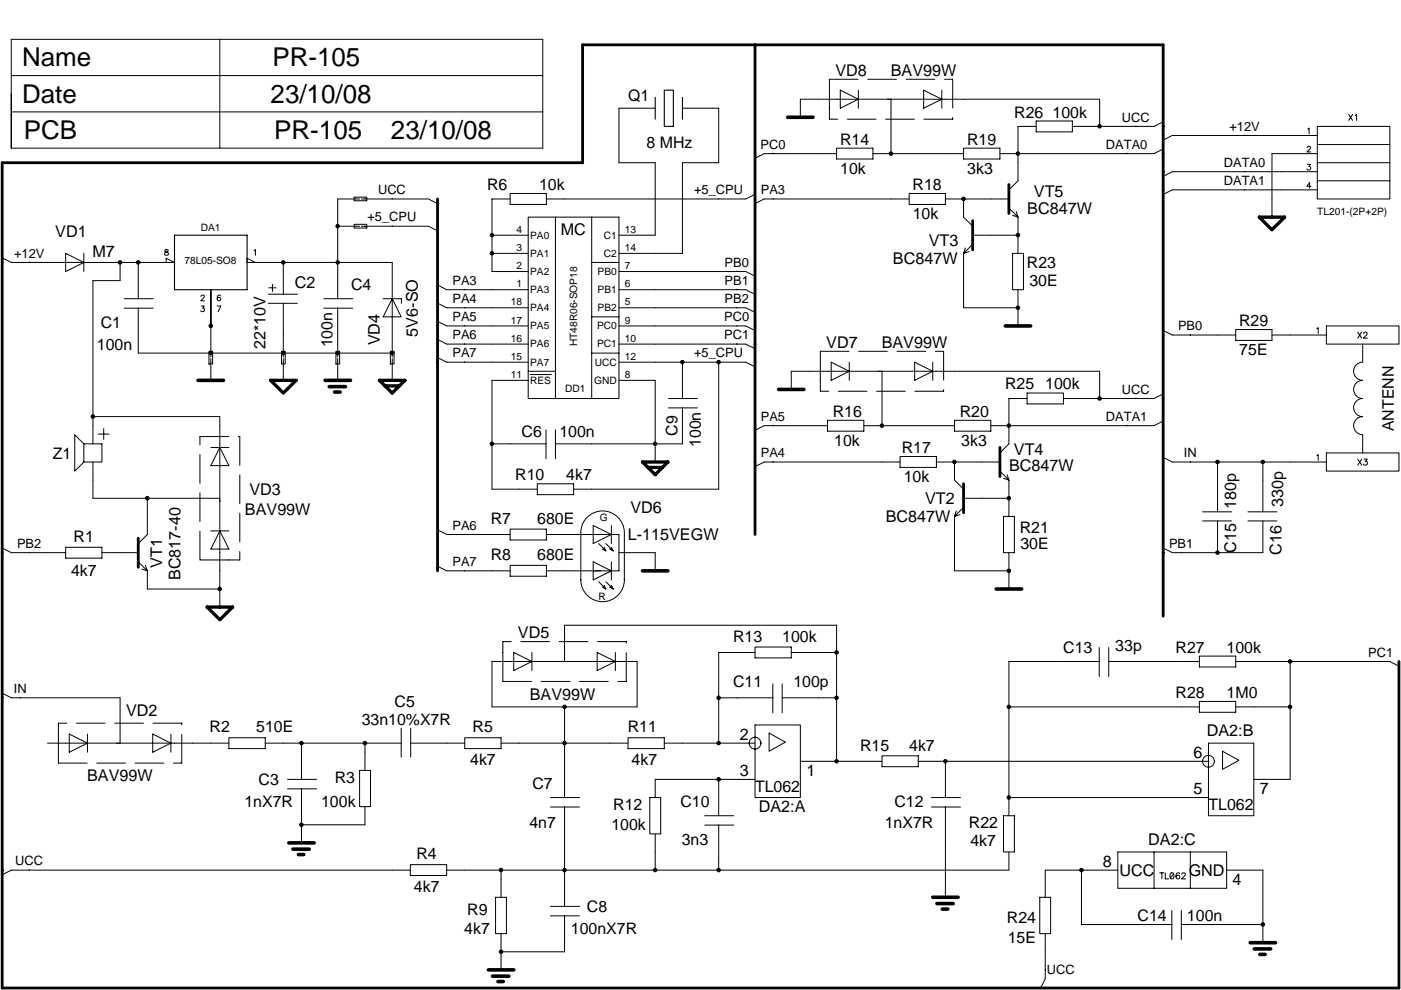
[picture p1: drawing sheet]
<svg xmlns="http://www.w3.org/2000/svg" width="297mm" height="210mm" viewBox="0 0 297 210" stroke-linecap="round" stroke-linejoin="round" font-family="sans-serif">
<g fill="none" stroke="#000" stroke-width=".21">
<path d="M2.4 8.3h112.7v23.1h-112.7zM2.4 16h112.7M46.6 8.3v23.1M178.2 19.1l3.8 1.9-3.8 1.9zM182 19.1v3.8M195.8 19.1l3.9 1.9-3.9 1.9zM199.7 19.1v3.8M2.4 23.7h112.7M138.9 22.9h-7.7v11.6h7.7v15.4h-7.7M144.7 22.9h7.7v11.6h-7.7v19.2h-13.5M163.9 32.5v.1M169.7 24.9v-3.9h63.4v5.8"/>
<path d="M177.4 31.4h7.7v2.3h-7.7zM177.4 32.6h-15.4l-1.9 .9M185.1 32.6h19.2M188.9 21v11.6M204.3 31.4h7.7v2.3h-7.7zM219.7 25.7h7.7v2.3h-7.7zM219.7 26.8h-3.9v11.5l-1.9 2M238.9 32.5v.1M240.8 26.7v.1M246.6 31.6l-1.9 1h-32.7M246.6 25.8l-1.9 1h-17.3M263.9 28.6v.1"/>
<path d="M263.9 36.3v.1M277.1 31.3l.3-.3 .4 .1v.4l-.7 .7h.8M277.2 34.8h.6l-.3 .5a.4 .4 0 0 1 .3 .6 .4 .4 0 0 1-.7-.1M277.3 27.4l.3-.2v1.2M278 39.5h-.9l.6-.8v1.2M279.3 26.8h15.4v15.4h-15.4zM279.3 36.4h-30.7l-2 1M279.3 28.7h-30.7l-2 1M279.3 32.6h-9.6v13.4M279.3 34.5h15.4M279.3 30.6h15.4M279.3 38.3h15.4"/>
<path d="M285.9 24.3l.9 1.2M286.8 24.3l-.9 1.2M287.3 24.5l.3-.2v1.2M.5 54.7l1.9 .9h26.9M6.2 55.5v.1M13.9 53.7l3.9 1.9-3.9 2zM17.8 53.7v3.9M25.5 55.6v3.9h-5.8v34.6M29.3 55.6h7.7l-1.8-.8v.8M29.3 55.6v7.7M35 53v.3a.51 .51 0 0 1 .6 .2 .51 .51 0 0 1 0 .6l-.7-.1v-.4l.7-.4v-.2zM53.9 53.1l.3-.2v1.2"/>
<path d="M54.1 55.6l-1.7-.8v.8h7.7M60.1 55.6v6.8M60.1 55.6h23.1v20M71.6 48h4.6M75.1 47.6h2.7v.7h-2.7zM75.1 41.8h2.7v.8h-2.7zM76.2 42.2h-4.6v21.1M76.6 48h6.6M76.6 42.2h6.6M83.2 48h7.6l2 .9M83.2 42.2h7.6l2 1M83.2 42.1v.1"/>
<path d="M83.2 47.9v.1M104.3 53.7h7.7M104.3 49.9h7.7M108.2 41h7.6v2.3h-7.6zM108.2 42.2h-3.9v15.4h7.7M112 46h19.2v38.5h-19.2zM117.8 46v38.5M125.5 55.6h5.7M125.5 46v38.5M131.2 57.6h26.9l2 .9M152.4 42.1v.1M156.2 57.5v.1"/>
<path d="M160.1 41.2l-2 1h-42.3M163.9 42.1v.1M192.8 41h7.6v2.3h-7.6zM192.8 42.2h-30.8l-1.9 1M200.4 42.2h13.5M204.3 53.7v11.6h11.5M204.3 42.2v3.8l1.9 2M204.7 52.6l-.4 1.1M205.5 53.3l-1.2 .4M206.2 49.9h9.6M206.2 51.8l-1.9 1.9M213.9 44.1l1.9 1.9"/>
<path d="M214.7 53.7h2.3v7.7h-2.3zM214.7 45.7l1.1 .3M215.5 44.9l.3 1.1M215.8 46v7.7M263.9 40.2v.1M279.3 40.3h-30.7l-2 .9M26.3 65.3h6.2M26.3 63.3h6.2M29.3 65.3v9.6h53.9M42.6 62.9l.2-.3 .5 .1v.3l-.7 .8h.8M42.7 64.9h.6l-.3 .4a.4 .4 0 0 1 .3 .7 .4 .4 0 0 1-.7-.1M44.3 74.5h.8v2.7h-.8z"/>
<path d="M44.7 61.4v14.2M44.7 76v4.6M46 64.9h.8l-.6 1.2M46.8 62.7l-.1-.1a.59 .59 0 0 0-.7 .5 .59 .59 0 0 0 .4 .7 .38 .38 0 0 0 .4-.4 .38 .38 0 0 0-.3-.4 .38 .38 0 0 0-.4 .4M56.9 64.3h6.2M56.9 62.4h6.2M57 61h1.5M57.8 60.3v1.5M59.7 74.5h.8v2.7h-.8zM60.1 64.3v11.3M60.1 76v4.6M68.6 65.3h6.2"/>
<path d="M68.6 63.3h6.2M71.2 74.5h.8v2.7h-.8zM71.6 65.3v10.3M71.6 76v4.6M81.2 63.3h3.9M82.8 74.5h.7v2.7h-.7zM83.2 63.3l1.9 3.9h-3.9zM83.2 76v4.6M85.1 63.4v.9M92.8 75.8l1.9 1h17.3M92.8 72l1.9 1h17.3M92.8 64.3l1.9 1h17.3"/>
<path d="M92.8 60.4l1.9 1h17.3M92.8 68.1l1.9 1h17.3M98.5 61.3v.1M98.5 65.2v.1M98.5 69v.1M98.5 72.9v.1M98.5 76.7v.1M112 78.7h5.8M112.4 79.4h4.5M125.5 74.9h5.7M125.5 67.2h5.7M131.2 76.8h26.9l2 1"/>
<path d="M131.2 73h26.9l2 .9M131.2 69.1h26.9l2 1M131.2 65.3h26.9l2 .9M131.2 61.4h26.9l2 1M144.7 76.8v7.7M152.4 76.7v27h-30.8M156.2 61.3v.1M156.2 65.2v.1M156.2 69v.1M156.2 72.9v.1M176.2 76.8l3.9 1.9-3.9 1.9zM180.1 76.8v3.8"/>
<path d="M187 78.7v11.6M193.9 76.8l3.9 1.9-3.9 1.9zM197.8 76.8v3.8M215.8 61.4v7.7M246.6 70.1l2 .9h13.4M252.4 70.9v.1M262 69.9h7.7v2.3h-7.7zM269.7 71h11.5M279.2 69.7l.3-.2v1.2M281.2 69.1h15.4v3.9h-15.4zM287.9 70.4l.8 1.3M288.7 70.4l-.8 1.3"/>
<path d="M288.9 76.8a1.93 1.93 0 0 0-1.9 1.9 1.93 1.93 0 0 0 1.9 1.9 1.93 1.93 0 0 0-1.9 2 1.93 1.93 0 0 0 1.9 1.9 1.93 1.93 0 0 0-1.9 1.9 1.93 1.93 0 0 0 1.9 1.9M288.9 73v3.8M289.1 70.7l.2-.2 .3-.1 .3 .4-.8 .9h.8M17.8 94.1h3.8v3.9h-3.8zM17.8 94.1l-1.9-1.9v7.7l1.9-1.9M19.7 98v7.6h26.9M19.7 88.3h26.9v40.4M20.8 92h2.3M22 90.9v2.3M44.7 94.9h3.8M46.6 94.9l1.9 3.8h-3.8zM104.3 94.1h11.5"/>
<path d="M112 80.6h-7.7v23.1h9.6M115.8 91.1v6.2M117.8 91.1v6.2M131.2 80.6h7.7v17.4M141.7 84.5h6.2M141.7 86.5h6.2M144.7 86.4v7.7h-26.9M163.9 90.2v.1M163.9 97.9v.1M167.8 82.6v-3.9h65.3v5.8M175.4 89.1h7.8v2.3h-7.8zM175.4 90.3h-13.4l-1.9 .9"/>
<path d="M183.2 90.3h19.2M190.8 96.8h7.7v2.3h-7.7zM190.8 98h-28.8l-1.9 .9M198.5 98h13.5M202.4 89.1h7.7v2.3h-7.7zM202.4 98v3.8l1.9 1.9M212 99.9l1.9 1.9M217.8 83.3h7.7v2.3h-7.7zM217.8 84.5h-3.9v9.6l-1.9 1.9M238.9 90.2v.1M240.8 84.4v.1M246.6 97l2 1h32.6"/>
<path d="M246.6 89.3l-1.9 1h-34.6M246.6 83.5l-1.9 1h-19.2M252.4 97.9v.1M258.1 98v10.5M267.8 98v10.5M279.2 96.6l.3-.2v1.2M281.2 96h15.4v3.9h-15.4zM287.9 97.3l.8 1.3M288.7 97.3l-.8 1.3M288.9 88.3a1.93 1.93 0 0 0-1.9 2 1.93 1.93 0 0 0 1.9 1.9M288.9 92.2v3.8M289.2 97.3h.7l-.4 .5a.43 .43 0 0 1 .4 .4 .43 .43 0 0 1-.3 .5 .43 .43 0 0 1-.5-.3"/>
<path d="M.5 116.2l1.9 1h11.5M6.2 117.1v.1M13.9 116h7.7v2.3h-7.7zM21.6 117.2h7.7M29.3 119.1l1.9 1.9M30.8 119.9l.4 1.1M31.2 105.6v7.7l-1.9 2M44.7 112.6h3.8M46.6 112.6l1.9 3.8h-3.8zM92.8 112.4l1.9 .9h13.5M98.5 113.2v.1M108.2 112.2h7.6v2.3h-7.6z"/>
<path d="M108.2 119.9h7.6v2.3h-7.6zM113.9 102.6h7.7v2.3h-7.7zM115.8 113.3h15.4v7.7h-1.5M123.1 112.9a4.6 4.6 0 0 1 4.7-4.6 4.6 4.6 0 0 1 4.6 4.6M123.1 112.9v10.1M125.8 111.4l3.8 1.9-3.8 2zM125.8 119.1l3.8 1.9-3.8 2zM126.9 115.3l1.6 1.5M127.7 116.4l.8 .4M128.1 116l.4 .8M128.5 115.3l1.5 1.5M129.2 116.4l.8 .4"/>
<path d="M129.6 116l.4 .8M129.6 111.4v3.9M129.6 119.1v3.9M131.2 117.2h7.7v3.8M132.4 112.9v10.1M202.4 109.5v11.5h11.5M202.8 108.3l-.4 1.2M203.5 109.1l-1.1 .4M204.3 105.6h9.6M204.3 107.6l-1.9 1.9M212.8 109.5h2.3v7.7h-2.3zM212.8 101.4l1.1 .4"/>
<path d="M213.5 100.6l.4 1.2M213.9 101.8v7.7M213.9 117.2v7.7M246.6 116.2l2 1h1.9M250.5 117.1v.1M255 108.5h6.1M255 110.4h6.1M258.1 110.4v6.8M264.6 108.5h6.1M264.6 110.4h6.1M267.8 110.4v6.8h-17.3M30.1 120.6l1.1 .4"/>
<path d="M31.2 121v3.9h15.4M92.8 120.1l1.9 .9h13.5M98.5 120.9v.1M108.9 138.3l3.9 2-3.9 1.9zM112.8 138.3v3.9M115.8 121h13.8M123.1 122.9a4.6 4.6 0 0 0 4.7 4.7 4.6 4.6 0 0 0 4.6-4.7M126.6 138.3l3.9 2-3.9 1.9zM126.9 123.3l1.6 1.6M127.7 124.5l.8 .4M128.1 124.1l.4 .8M128.5 123.3l1.5 1.6"/>
<path d="M129.2 124.5l.8 .4M129.6 124.1l.4 .8M130.5 138.3v3.9M160.1 137.2h7.7v2.3h-7.7zM160.1 138.3h-7.7v19.3M167.8 138.3h9.6M233.1 137.3v6.1M235.1 137.3v6.1M254.3 139.1h7.7v2.3h-7.7zM.5 147l1.9 1h23.1v9.6M4.3 147.8v.2M10.1 157.6h38.4"/>
<path d="M14.7 155.6l3.8 2-3.8 1.9zM18.5 155.6v3.9M32.4 155.6l3.8 2-3.8 1.9zM36.2 155.6v3.9M48.5 156.4h7.7v2.3h-7.7zM56.2 157.6h28.9M63.9 157.6v7.6M77.4 157.6v5.7M85.1 154.4v6.1M87 157.6h11.5M87.1 154.4v6.1M98.5 156.4h7.7v2.3h-7.7z"/>
<path d="M104.3 140.3h30.8v9.6h-30.8zM106.2 157.6h27M119.7 140.3v-7.7h57.7v28.8M119.7 149.9v19.2M133.2 156.4h7.6v2.3h-7.6zM140.8 157.6h19.3M152.4 148h11.5M160.1 153.7h9.6v15.4h-9.6zM163.1 155.4l3.4 2-3.4 1.9zM163.8 145v6.1M165.8 148h11.6M165.8 145v6.1"/>
<path d="M213.9 149.9h40.4M233.1 140.3h-19.2v32.7M235.1 140.3h19.2M254.3 148.7h7.7v2.3h-7.7zM256.2 157.6h9.6v15.4h-9.6zM259.2 159.3l3.5 1.9-3.5 1.9zM262 140.3h32.7l1.9 .9M262 149.9h11.5M273.5 140.3v24.9h-7.7M292.8 140.2v.1M61 165.2h6.1M61 167.3h6.1"/>
<path d="M63.9 167.2v11.5M76.2 163.3h2.3v7.7h-2.3zM77.4 171v3.9h-13.5M116.7 171.1h6.2M116.7 169.1h6.2M119.7 171v21.2M137.8 169.1h2.3v7.7h-2.3zM138.9 176.8v7.7M149.4 173h6.2M149.4 174.9h6.2M152.4 165.2v7.8M152.4 174.9v9.6"/>
<path d="M160.1 165.2h-21.2v3.9M169.7 161.4h17.3M187 160.3h7.7v2.3h-7.7zM194.7 161.4h61.5M197.5 171.1h6.1M197.5 169.1h6.1M200.4 161.4v7.7M200.4 171v19.2M212.8 173h2.3v7.6h-2.3zM213.9 169.1h42.3M6.2 184.4v.1M87 183.3h7.7v2.3h-7.7z"/>
<path d="M87 184.5h-84.6l-1.9 1M105.1 190.2h2.3v7.8h-2.3zM106.2 184.5v5.7M106.2 198v7.6M116.7 194.2h6.2M116.7 192.2h6.2M119.7 194.1v7.7h-13.5M213.9 180.6v3.9h-119.2M220.4 190.2h2.4v7.8h-2.4zM221.6 198v9.5l-1 2M229.3 184.5v11.5h19.2M237 180.6h23.1v7.7h-23.1z"/>
<path d="M237 184.5h-15.4v5.7M244.7 180.6v7.7M245.9 185.1h.9M246.3 185.1v1.3M247.1 185.1v1.3h.7M248.2 185.1h.2a.67 .67 0 0 1 .5 .6 .67 .67 0 0 1-.5 .7 .81 .81 0 0 1-.2-1.3zM248.5 193.1v6.1M248.9 185.3l-.8 .8M250.1 185.3l-.1-.2a.63 .63 0 0 0-.7 .5 .63 .63 0 0 0 .4 .8 .4 .4 0 0 0 .4-.4 .4 .4 0 0 0-.3-.5 .4 .4 0 0 0-.5 .4M250.5 196h17.3M250.5 193.1v6.1M250.6 185.4l.2-.3h.4l.1 .2-.2 .4-.6 .7h.9"/>
<path d="M252.4 180.6v7.7M260.1 184.5h7.7v15.4M221.6 205.6h.1"/>
<circle cx="160.1" cy="157.6" r="1.25"/>
<circle cx="256.2" cy="161.4" r="1.25"/>
</g>
<g fill="#000" stroke="#000" stroke-width=".21">
<circle cx="188.9" cy="32.6" r=".38"/>
<circle cx="215.8" cy="32.6" r=".38"/>
<circle cx="233.1" cy="26.8" r=".38"/>
<circle cx="25.4" cy="55.6" r=".38"/>
<circle cx="29.3" cy="55.6" r=".38"/>
<circle cx="60.1" cy="55.6" r=".38"/>
<circle cx="71.6" cy="55.6" r=".38"/>
<circle cx="71.6" cy="48" r=".38"/>
<circle cx="104.3" cy="53.7" r=".38"/>
<circle cx="104.3" cy="49.9" r=".38"/>
<circle cx="204.3" cy="42.2" r=".37"/>
<circle cx="215.8" cy="49.9" r=".38"/>
<circle cx="44.7" cy="74.9" r=".38"/>
<circle cx="44.7" cy="69.1" r=".38"/>
<circle cx="60.1" cy="74.9" r=".38"/>
<circle cx="71.6" cy="74.9" r=".38"/>
<circle cx="83.1" cy="74.9" r=".38"/>
<circle cx="144.7" cy="76.8" r=".38"/>
<circle cx="152.4" cy="76.8" r=".38"/>
<circle cx="215.8" cy="65.2" r=".38"/>
<circle cx="19.7" cy="88.3" r=".38"/>
<circle cx="104.3" cy="94.1" r=".38"/>
<circle cx="138.9" cy="94.1" r=".38"/>
<circle cx="187" cy="90.2" r=".38"/>
<circle cx="202.4" cy="97.9" r=".38"/>
<circle cx="213.9" cy="90.2" r=".38"/>
<circle cx="233.1" cy="84.5" r=".38"/>
<circle cx="258.1" cy="97.9" r=".38"/>
<circle cx="267.7" cy="97.9" r=".37"/>
<circle cx="31.2" cy="105.6" r=".38"/>
<circle cx="213.9" cy="105.6" r=".38"/>
<circle cx="258.1" cy="117.2" r=".38"/>
<circle cx="46.6" cy="124.9" r=".38"/>
<circle cx="177.4" cy="138.3" r=".38"/>
<circle cx="213.9" cy="121" r=".38"/>
<circle cx="63.9" cy="157.6" r=".38"/>
<circle cx="77.4" cy="157.6" r=".38"/>
<circle cx="119.7" cy="149.9" r=".38"/>
<circle cx="119.7" cy="157.6" r=".38"/>
<circle cx="152.4" cy="147.9" r=".38"/>
<circle cx="152.4" cy="157.6" r=".38"/>
<circle cx="177.4" cy="147.9" r=".38"/>
<circle cx="213.9" cy="149.9" r=".38"/>
<circle cx="273.5" cy="149.9" r=".38"/>
<circle cx="273.5" cy="140.2" r=".38"/>
<circle cx="63.9" cy="174.9" r=".38"/>
<circle cx="152.4" cy="165.2" r=".38"/>
<circle cx="177.4" cy="161.4" r=".38"/>
<circle cx="200.4" cy="161.4" r=".38"/>
<circle cx="213.9" cy="169.1" r=".38"/>
<circle cx="106.2" cy="184.5" r=".38"/>
<circle cx="119.7" cy="184.5" r=".38"/>
<circle cx="138.9" cy="184.5" r=".38"/>
<circle cx="152.4" cy="184.5" r=".38"/>
<circle cx="229.3" cy="184.5" r=".38"/>
<circle cx="267.7" cy="196" r=".37"/>
<circle cx="106.2" cy="201.8" r=".38"/>
</g>
<path d="M160.1 9.5v103.8M213.9 39.1v6.2M92.8 42.2v78.8M206.2 46.8v6.2M212 94.9v6.1M29.3 114.1v6.2M204.3 102.6v6.1M246.6 130.6v-121.1h-123.1v25h-123v175h296.1v-69.2" fill="none" stroke="#000" stroke-width=".59"/>
<path d="M267 46h5.4l-2.7 2.7zM57.4 80.6h5.4l-2.7 2.7zM80.5 80.6h5.3l-2.6 2.7zM81.6 81.8h3.1M136.2 98h5.4l-2.7 2.6zM137.4 99.1h3.1M43.9 128.7h5.4l-2.7 2.7z" fill="none" stroke="#000" stroke-width=".7"/>
<g fill="none" stroke="#000" stroke-width=".76">
<path d="M167 24.9h5.4M213.1 69.1h5.4M42 80.6h5.4M68.9 80.6h5.4M69.8 82h3.5M70.9 83.1h1.2M165.1 82.6h5.4M136.2 121h5.4M211.2 124.9h5.4M61.2 178.7h5.4M62.1 180h3.5M63.3 181.2h1.1"/>
<path d="M197.8 190.2h5.4M198.6 191.6h3.5M199.8 192.7h1.2M265.1 199.9h5.3M103.5 205.6h5.4M104.4 207h3.5M105.6 208.1h1.1M265.9 201.2h3.5M267.1 202.4h1.1"/>
</g>
<g fill="none" stroke="#000" stroke-width=".21" stroke-dasharray="6.1 2">
<path d="M175.8 16.8h26.2M202 16.8v8.5M175.8 25.3v-2.4M175.8 22.9v-6.1M202 25.3h-26.2M173.9 74.5h26.2M200.1 74.5v8.5M42.4 92.6h8.4M50.8 92.6v26.1M173.9 83v-2.4M173.9 80.6v-6.1M200.1 83h-26.2"/>
<path d="M42.4 118.7v-26.1M48.5 118.7h-6.1M50.8 118.7h-2.3M106.6 136v2.3M106.6 138.3v6.2M132.8 136h-26.2M12.4 153.3v2.3M12.4 155.6v6.2M38.5 153.3h-26.1M106.6 144.5h26.2M132.8 144.5v-8.5M12.4 161.8h26.1"/>
<path d="M38.5 161.8v-8.5"/>
</g>
<path d="M140.8 19.1h2v7.7h-2zM138.9 20.6v4.7M144.7 20.6v4.7M37 49.9h15.4v11.5h-15.4z" fill="none" stroke="#000" stroke-width=".23"/>
<g font-size="5.5">
<text x="4.7" y="14.1">Name</text>
<text x="57.8" y="14.1">PR-105</text>
<text x="4.7" y="21.8">Date</text>
<text x="57.4" y="21.8">23/10/08</text>
<text x="5.1" y="29.5">PCB</text>
<text x="58.2" y="29.5">PR-105</text>
<text x="82.9" y="29.5">23/10/08</text>
</g>
<g font-size="3.4">
<text x="177.1" y="16">VD8</text>
<text x="188.9" y="16">BAV99W</text>
<text x="133.2" y="21.4">Q1</text>
<text x="215" y="24.9">R26</text>
<text x="223.2" y="24.9">100k</text>
<text x="137.1" y="31.4">8 MHz</text>
<text x="178.1" y="30.7">R14</text>
<text x="205" y="30.7">R19</text>
<text x="103.3" y="40.3">R6</text>
<text x="114.3" y="40.3">10k</text>
<text x="178.2" y="36.8">10k</text>
<text x="193.5" y="40.3">R18</text>
<text x="205.1" y="36.8">3k3</text>
<text x="219.2" y="41.8">VT5</text>
<text x="193.5" y="46.4">10k</text>
<text x="217.8" y="45.3">BC847W</text>
<text x="11.7" y="50.3">VD1</text>
<text x="118.9" y="49.9">MC</text>
<text x="196.9" y="52.2">VT3</text>
<text x="19.6" y="54.5">M7</text>
<text x="189.3" y="56">BC847W</text>
<text x="217.7" y="56.8">R23</text>
<text x="62.5" y="61">C2</text>
<text x="74.4" y="61.4">C4</text>
<text x="218.3" y="60.6">30E</text>
<text x="21.4" y="69.5">C1</text>
<text x="88.6" y="71.4" transform="rotate(-90 88.6 71.4)">5V6-SO</text>
<text x="262.7" y="69.1">R29</text>
<text x="20.5" y="74.1">100n</text>
<text x="56.3" y="74" transform="rotate(-90 56.3 74)">22*10V</text>
<text x="70.5" y="73.7" transform="rotate(-90 70.5 73.7)">100n</text>
<text x="80.6" y="73.2" transform="rotate(-90 80.6 73.2)">VD4</text>
<text x="175.2" y="73.7">VD7</text>
<text x="186.9" y="73.7">BAV99W</text>
<text x="262.8" y="75.3">75E</text>
<text x="213.1" y="82.5">R25 100k</text>
<text x="176.6" y="88.4">R16</text>
<text x="203.5" y="88.4">R20</text>
<text x="110.6" y="92.6">C6</text>
<text x="118.6" y="92.6">100n</text>
<text x="143.6" y="92.4" transform="rotate(-90 143.6 92.4)">C9</text>
<text x="148.6" y="94.8" transform="rotate(-90 148.6 94.8)">100n</text>
<text x="176.9" y="94.5">10k</text>
<text x="203.8" y="94.5">3k3</text>
<text x="295.5" y="91.4" transform="rotate(-90 295.5 91.4)">ANTENN</text>
<text x="11.2" y="97.2">Z1</text>
<text x="109.3" y="101.8">R10</text>
<text x="120.1" y="101.8">4k7</text>
<text x="191.2" y="96.1">R17</text>
<text x="213.9" y="99.9">BC847W</text>
<text x="215" y="96.4">VT4</text>
<text x="52.9" y="104.9">VD3</text>
<text x="191.6" y="102.2">10k</text>
<text x="196.1" y="106.8">VT2</text>
<text x="262.1" y="107.9" transform="rotate(-90 262.1 107.9)">180p</text>
<text x="272.1" y="107.5" transform="rotate(-90 272.1 107.5)">330p</text>
<text x="51.9" y="109.1">BAV99W</text>
<text x="104.1" y="111.1">R7</text>
<text x="113.9" y="111.1">680E</text>
<text x="133.6" y="108.7">VD6</text>
<text x="187.8" y="110.7">BC847W</text>
<text x="216.2" y="112.9">R21</text>
<text x="15.6" y="114.9">R1</text>
<text x="104.1" y="118.7">R8</text>
<text x="113.9" y="118.7">680E</text>
<text x="133.1" y="114.5">L-115VEGW</text>
<text x="216.3" y="116.4">30E</text>
<text x="262.1" y="117.3" transform="rotate(-90 262.1 117.3)">C15</text>
<text x="271.7" y="117.6" transform="rotate(-90 271.7 117.6)">C16</text>
<text x="15.1" y="122.2">4k7</text>
<text x="34.4" y="120.3" transform="rotate(-90 34.4 120.3)">VT1</text>
<text x="38.2" y="123" transform="rotate(-90 38.2 123)">BC817-40</text>
<text x="109.8" y="135.3">VD5</text>
<text x="155.4" y="136.1">R13</text>
<text x="165.8" y="136.1">100k</text>
<text x="236.5" y="138">33p</text>
<text x="225.4" y="138.3">C13</text>
<text x="249.3" y="138.4">R27</text>
<text x="260.1" y="138.4">100k</text>
<text x="83.7" y="149.9">C5</text>
<text x="112.3" y="148.3">BAV99W</text>
<text x="155.4" y="145.6">C11</text>
<text x="168.2" y="145.6">100p</text>
<text x="249.3" y="148">R28</text>
<text x="260.1" y="148">1M0</text>
<text x="26.7" y="151.8">VD2</text>
<text x="44.4" y="155.3">R2</text>
<text x="54.3" y="155.3">510E</text>
<text x="76.7" y="153.7">33n10%X7R</text>
<text x="100.2" y="155.3">R5</text>
<text x="133.1" y="155.3">R11</text>
<text x="156.9" y="156.8">2</text>
<text x="182.3" y="159.1">R15</text>
<text x="192.8" y="159.1">4k7</text>
<text x="253" y="160.7">6</text>
<text x="255.9" y="156">DA2:B</text>
<text x="18.5" y="165.7">BAV99W</text>
<text x="54.8" y="166.4">C3</text>
<text x="71" y="166">R3</text>
<text x="99.7" y="162.2">4k7</text>
<text x="112.9" y="167.2">C7</text>
<text x="133.9" y="162.2">4k7</text>
<text x="156.9" y="164.5">3</text>
<text x="160.1" y="168">TL062</text>
<text x="171" y="164.5">1</text>
<text x="51.8" y="171">1nX7R</text>
<text x="68.1" y="171">100k</text>
<text x="130" y="171.8">R12</text>
<text x="144.3" y="171">C10</text>
<text x="160.9" y="172.2">DA2:A</text>
<text x="189.6" y="171">C12</text>
<text x="253" y="168.3">5</text>
<text x="256.2" y="171.8">TL062</text>
<text x="267.1" y="168.3">7</text>
<text x="112.2" y="175.6">4n7</text>
<text x="129.6" y="176">100k</text>
<text x="144.5" y="179.1">3n3</text>
<text x="187.6" y="175.6">1nX7R</text>
<text x="205.4" y="175.6">R22</text>
<text x="205.7" y="179.5">4k7</text>
<text x="243.5" y="179.1">DA2:C</text>
<text x="88.3" y="182.2">R4</text>
<text x="233.8" y="183.7">8</text>
<text x="237.4" y="185.7">UCC</text>
<text x="252" y="185.7">GND</text>
<text x="87.8" y="189.1">4k7</text>
<text x="261.3" y="187.6">4</text>
<text x="98.4" y="197.9">4k7</text>
<text x="99.1" y="194.1">R9</text>
<text x="121" y="198">100nX7R</text>
<text x="124.4" y="193.3">C8</text>
<text x="213.5" y="195.6">R24</text>
<text x="241.2" y="195.3">C14</text>
<text x="251.7" y="195.3">100n</text>
<text x="213.7" y="199.9">15E</text>
</g>
<g font-size="2.7">
<text x="237.8" y="25.8">UCC</text>
<text x="260.7" y="27.7">+12V</text>
<text x="161.2" y="31.6">PC0</text>
<text x="234.5" y="31.6">DATA0</text>
<text x="259.5" y="35.4">DATA0</text>
<text x="80.2" y="41.2">UCC</text>
<text x="147.1" y="41.2">+5_CPU</text>
<text x="161.3" y="41.2">PA3</text>
<text x="259.5" y="39.3">DATA1</text>
<text x="77.9" y="46.9">+5_CPU</text>
<text x="3" y="54.7">+12V</text>
<text x="153.6" y="56.6">PB0</text>
<text x="95.9" y="60.4">PA3</text>
<text x="95.9" y="64.3">PA4</text>
<text x="153.6" y="60.4">PB1</text>
<text x="153.6" y="64.3">PB2</text>
<text x="95.9" y="71.9">PA6</text>
<text x="95.9" y="68.1">PA5</text>
<text x="153.5" y="71.9">PC1</text>
<text x="153.5" y="68.1">PC0</text>
<text x="249.8" y="70">PB0</text>
<text x="95.9" y="75.8">PA7</text>
<text x="147.1" y="75.8">+5_CPU</text>
<text x="237.8" y="83.5">UCC</text>
<text x="161.3" y="89.3">PA5</text>
<text x="234.5" y="89.3">DATA1</text>
<text x="161.3" y="96.9">PA4</text>
<text x="251" y="96.9">IN</text>
<text x="95.9" y="112.3">PA6</text>
<text x="3.6" y="116.2">PB2</text>
<text x="247.9" y="116.2">PB1</text>
<text x="95.9" y="120">PA7</text>
<text x="290.1" y="139.3">PC1</text>
<text x="2.9" y="147">IN</text>
<text x="3.2" y="183.5">UCC</text>
<text x="222" y="206.6">UCC</text>
</g>
<g font-size="2.2">
<text x="279.3" y="45.5">TL201-(2P+2P)</text>
<text x="42.6" y="49">DA1</text>
<text x="109.5" y="49.4">4</text>
<text x="109.5" y="53.2">3</text>
<text x="112.4" y="50.6">PA0</text>
<text x="128" y="50.6">C1</text>
<text x="132.5" y="49.4">13</text>
<text x="132.5" y="53.2">14</text>
<text x="39.1" y="56">78L05-SO8</text>
<text x="109.5" y="57.1">2</text>
<text x="112.4" y="54.4">PA1</text>
<text x="112.4" y="58.3">PA2</text>
<text x="126.7" y="58.3">PB0</text>
<text x="128" y="54.4">C2</text>
<text x="132.5" y="57.1">7</text>
<text x="108.3" y="64.7">18</text>
<text x="109.5" y="60.9">1</text>
<text x="112.4" y="66">PA4</text>
<text x="112.4" y="62.1">PA3</text>
<text x="126.7" y="62.1">PB1</text>
<text x="126.7" y="66">PB2</text>
<text x="132.5" y="60.9">6</text>
<text x="132.5" y="64.7">5</text>
<text x="108.3" y="68.6">17</text>
<text x="112.4" y="69.8">PA5</text>
<text x="126.6" y="69.8">PC0</text>
<text x="132.5" y="68.6">9</text>
<text x="108.3" y="72.5">16</text>
<text x="108.3" y="76.3">15</text>
<text x="112.4" y="73.7">PA6</text>
<text x="112.4" y="77.5">PA7</text>
<text x="122.4" y="73.4" transform="rotate(-90 122.4 73.4)">HT48R06-SOP18</text>
<text x="126.1" y="77.5">UCC</text>
<text x="126.6" y="73.7">PC1</text>
<text x="132.5" y="72.5">10</text>
<text x="132.5" y="76.3">12</text>
<text x="108.3" y="80.1">11</text>
<text x="112.4" y="81.4">RES</text>
<text x="119.8" y="83.2">DD1</text>
<text x="126" y="81.4">GND</text>
<text x="132.5" y="80.1">8</text>
<text x="127.2" y="110.6">G</text>
<text x="126.9" y="127.2">R</text>
</g>
</svg>
